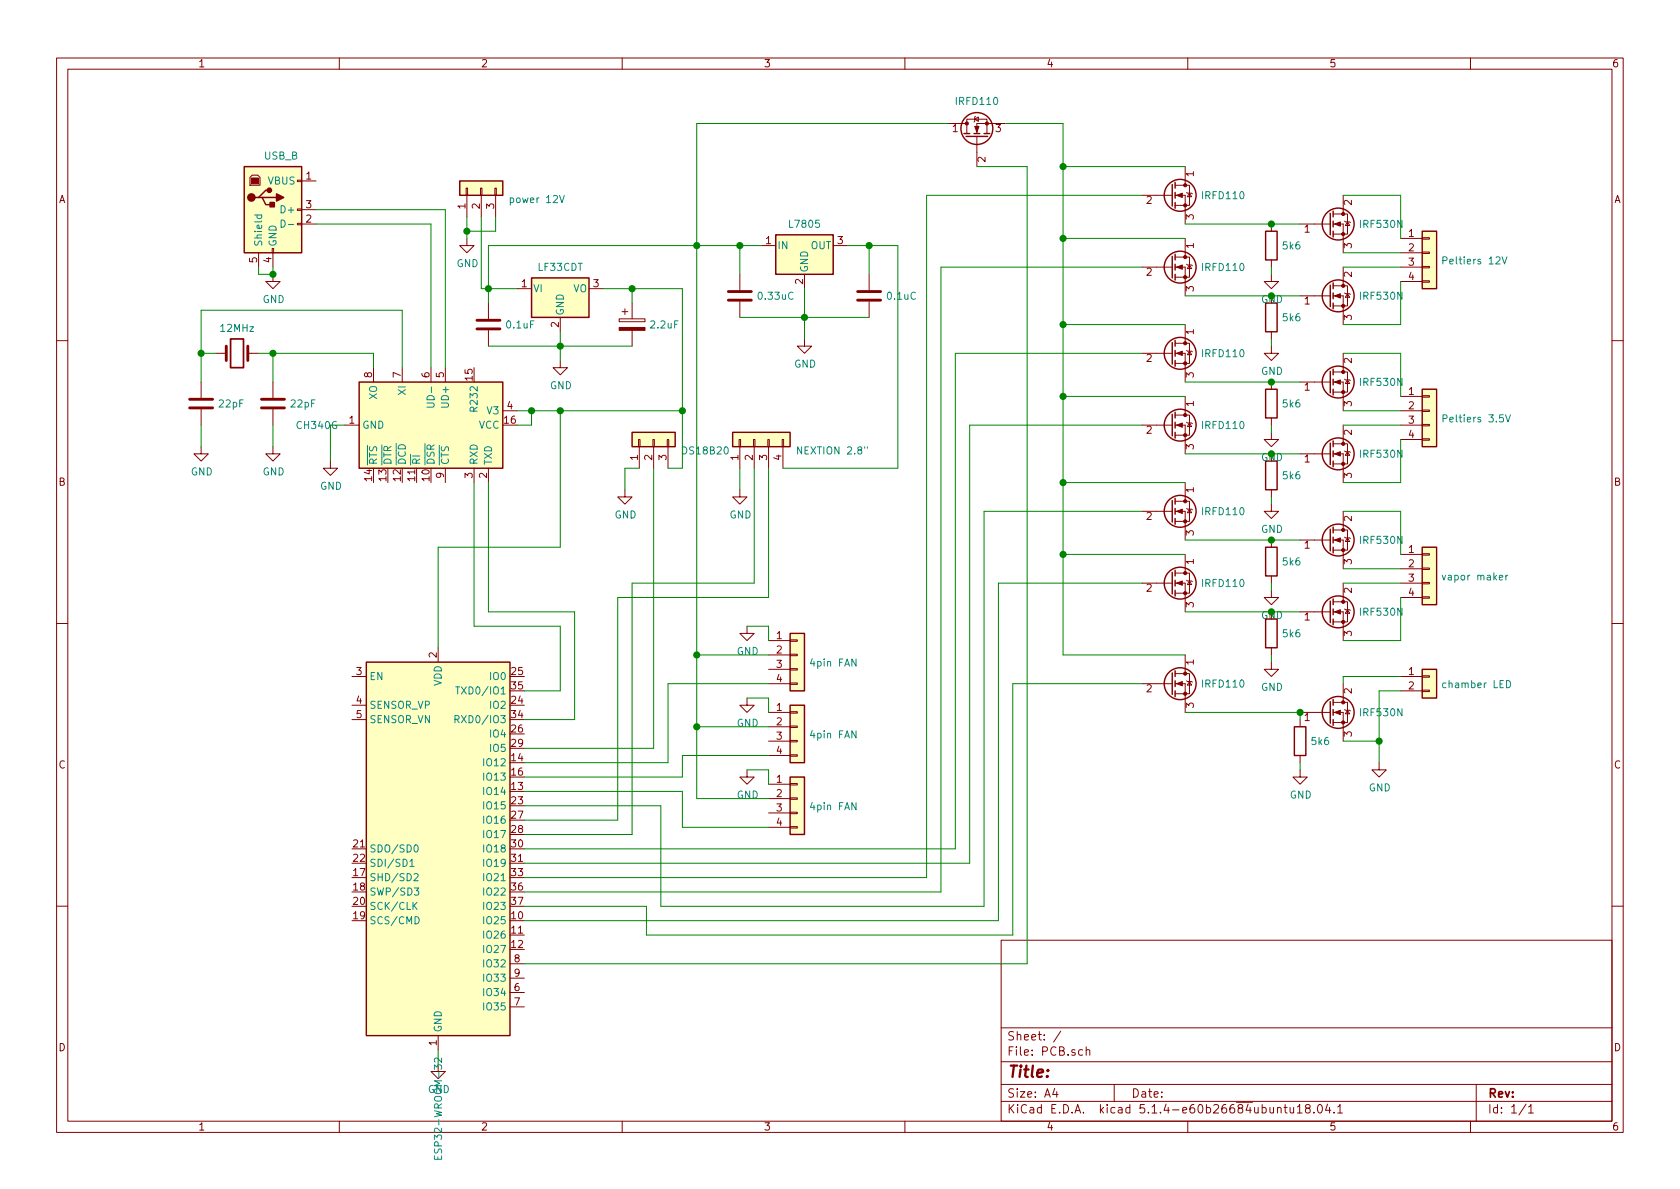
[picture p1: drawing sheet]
<svg xmlns="http://www.w3.org/2000/svg" width="297mm" height="210mm" viewBox="0 0 297 210" stroke-linecap="round" stroke-linejoin="round" font-family="sans-serif">
<g fill="none" stroke="#840000" stroke-width=".18">
<path d="M10 10.3h277v189.9h-277zM12 12.2h273v186.1h-273zM60 10.3v1.9M110 10.3v1.9M160 10.3v1.9M210 10.3v1.9M260 10.3v1.9M44.2 31.4l.4-.4h1l.4 .4v1.4h-1.8zM52.6 39.5h.7v.2h-.7zM52.6 37h.7v.2h-.7zM52.6 31.9h.7v.2h-.7zM53.3 39.6h2.6"/>
<path d="M53.3 32h2.6M53.3 37.1h2.6M82.4 33.3h.3v1.2h-.3zM82.5 34.5v3.8M85 33.3h.2v1.2h-.2zM85.1 34.5v3.8M87.5 33.3h.3v1.2h-.3zM87.6 34.5v3.8M167.6 21.8h3.3M170.9 21.8v-.7h3.6v2.5M170.9 21.8v1.8M172.3 21.1l.7-.4v.8z"/>
<path d="M172.5 20.6l-.2 .1v.8l-.1 .1M172.7 24.1v5.4M177.8 21.8h-5.1v1.8M201.9 34.5h5.4M207.8 34.5h1.7v5.1M207.8 32.8h1.7M209.5 32.8h.8v3.5h-2.5M209.5 29.5v3.3M209.8 34l.1 .2h.8l.1 .1M210.3 34.2l.4 .6h-.8zM224.8 39.6v1.3M229.9 39.6h5.3"/>
<path d="M235.7 39.6h1.8v5.1M235.7 37.8h1.8M237.5 37.8h.8v3.6h-2.6M237.5 34.5v3.3M237.7 39.1l.2 .1h.7l.2 .2M238.3 39.2l.3 .7h-.7zM45.7 44.7v2.5M48.1 43.9h.3v.8h-.3zM48.3 48.5v1.3h1.2l-1.2 1.2-1.3-1.2h1.3M48.3 44.7v2.5M82.5 42.2v1.2h1.3l-1.3 1.3-1.2-1.3h1.2M86.4 53.6v2.8"/>
<path d="M86.4 58.4v2.8M91.4 51h2.6M99.1 56.1v2.6M104.1 51h2.6M109.5 56.4h4.5v.5h-4.5zM110 55.1h1M110.5 54.6v1M111.8 53.6v2.8M111.8 58.4v2.8M130.8 48.5v2.8M130.8 53.3v2.8M134.6 43.4h2.6"/>
<path d="M142.2 59.9v1.3h1.3l-1.3 1.3-1.2-1.3h1.2M142.2 48.5v2.5M147.3 43.4h2.6M153.7 48.5v2.8M153.7 53.3v2.8M201.9 47.2h5.4M207.8 47.2h1.7v5.1M207.8 45.5h1.7M209.5 45.5h.8v3.5h-2.5M209.5 42.2v3.3M209.5 57.4v3.3M209.8 46.7l.1 .2h.8l.1 .1"/>
<path d="M210.3 46.9l.4 .6h-.8zM224.8 48.5v1.3h1.3l-1.3 1.2-1.3-1.2h1.3M224.8 46v1.2M224.8 58.7v1.2M229.9 52.3h5.3M235.7 52.3h1.8v5.1M235.7 50.5h1.8M237.5 50.5h.8v3.6h-2.6M237.5 47.2v3.3M237.7 51.8l.2 .1h.7l.2 .2M238.3 51.9l.3 .7h-.7zM247.6 47.2h3.9"/>
<path d="M247.6 42.2h3.9M247.6 44.7h3.9M247.6 49.8h3.9M251.5 49.7h1.2v.2h-1.2zM251.5 47.1h1.2v.3h-1.2zM251.5 44.6h1.2v.2h-1.2zM251.5 42h1.2v.3h-1.2zM10 60.2h2M35.6 79v1.3h1.2l-1.2 1.2-1.3-1.2h1.3M35.6 67.6v2.8M35.6 72.4v2.8M38.1 62.5h1.9"/>
<path d="M43.8 62.5h1.9M48.3 79v1.3h1.2l-1.2 1.2-1.3-1.2h1.3M48.3 67.6v2.8M48.3 72.4v2.8M61 75.2h2.5M66 65v2.6M71.1 65v2.6M76.2 65v2.6M78.7 65v2.6M88.9 72.6h2.5M99.1 63.7v1.3h1.2l-1.2 1.3-1.3-1.3h1.3M112.9 77.7h.3v1.3h-.3z"/>
<path d="M113 79v3.8M115.4 77.7h.3v1.3h-.3zM115.6 79v3.8M118 77.7h.2v1.3h-.2zM118.1 79v3.8M130.7 77.7h.2v1.3h-.2zM130.8 79v3.8M133.2 77.7h.3v1.3h-.3zM133.3 79v3.8M135.8 77.7h.2v1.3h-.2zM135.9 79v3.8M138.3 77.7h.3v1.3h-.3z"/>
<path d="M138.4 79v3.8M201.9 62.5h5.4M201.9 75.2h5.4M207.8 62.5h1.7v5.1M207.8 75.2h1.7v5.1M207.8 60.7h1.7M207.8 73.4h1.7M209.5 60.7h.8v3.6h-2.5M209.5 73.4h.8v3.6h-2.5M209.5 70.1v3.3M209.8 62l.1 .1h.8l.1 .1M209.8 74.7l.1 .1h.8l.1 .1"/>
<path d="M210.3 62.1l.4 .6h-.8zM210.3 74.8l.4 .6h-.8zM224.8 76.4v1.3h1.3l-1.3 1.3-1.3-1.3h1.3M224.8 61.2v1.3h1.3l-1.3 1.2-1.3-1.2h1.3M224.8 67.6v1.2M224.8 73.9v1.3M229.9 67.6h5.3M235.7 67.6h1.8v5M235.7 65.8h1.8M235.7 78.5h1.8M237.5 65.8h.8v3.5h-2.6M237.5 78.5h.8v3.5h-2.6"/>
<path d="M237.5 62.5v3.3M237.5 75.2v3.3M237.7 67.1l.2 .1h.7l.2 .1M237.7 79.8l.2 .1h.7l.2 .1M238.3 67.2l.3 .6h-.7zM238.3 79.9l.3 .6h-.7zM247.6 75.2h3.9M247.6 70.1h3.9M247.6 72.6h3.9M247.6 77.7h3.9M251.5 77.6h1.2v.2h-1.2zM251.5 75.1h1.2v.2h-1.2z"/>
<path d="M251.5 72.5h1.2v.3h-1.2zM251.5 70h1.2v.2h-1.2zM285 60.2h2M58.4 81.5v1.3h1.3l-1.3 1.3-1.3-1.3h1.3M78.7 82.8v2.5M83.8 82.8v2.5M86.4 82.8v2.5M110.5 86.6v1.3h1.3l-1.3 1.2-1.3-1.2h1.3M130.8 86.6v1.3h1.3l-1.3 1.2-1.3-1.2h1.3M201.9 90.4h5.4M207.8 90.4h1.7v5.1M207.8 88.6h1.7"/>
<path d="M209.5 88.6h.8v3.6h-2.5M209.5 85.3v3.3M209.5 98v3.3M209.8 89.9l.1 .1h.8l.1 .2M210.3 90l.4 .7h-.8zM224.8 89.1v1.3h1.3l-1.3 1.3-1.3-1.3h1.3M224.8 86.6v1.3M224.8 95.5v1.3M229.9 80.3h5.3M229.9 95.5h5.3M235.7 80.3h1.8v5M235.7 95.5h1.8v5.1"/>
<path d="M235.7 93.7h1.8M237.5 93.7h.8v3.6h-2.6M237.5 90.4v3.3M237.7 95l.2 .1h.7l.2 .1M238.3 95.1l.3 .7h-.7zM247.6 98h3.9M251.5 97.9h1.2v.3h-1.2zM10 110.3h2M62.2 119.6h2.6M77.5 114.5v2.6M132.1 110.7v1.3h1.2l-1.2 1.3-1.3-1.3h1.3M135.9 113.3h3.8"/>
<path d="M135.9 115.8h3.8M135.9 118.4h3.8M139.7 118.2h1.3v.3h-1.3zM139.7 115.7h1.3v.2h-1.3zM139.7 113.2h1.3v.2h-1.3zM201.9 103.1h5.4M207.8 103.1h1.7v5.1M207.8 101.3h1.7M207.8 119.1h1.7M209.5 101.3h.8v3.6h-2.5M209.5 119.1h.8v3.6h-2.5M209.5 115.8v3.3"/>
<path d="M209.8 102.6l.1 .1h.8l.1 .2M210.3 102.7l.4 .7h-.8zM224.8 104.4v1.3h1.3l-1.3 1.2-1.3-1.2h1.3M224.8 117.1v1.3h1.3l-1.3 1.2-1.3-1.2h1.3M224.8 101.8v1.3M224.8 114.5v1.3M229.9 108.2h5.3M235.7 108.2h1.8v5.1M235.7 106.4h1.8M237.5 106.4h.8v3.6h-2.6M237.5 103.1v3.3M237.7 107.7l.2 .1h.7l.2 .1"/>
<path d="M238.3 107.8l.3 .7h-.7zM247.6 103.1h3.9M247.6 119.6h3.9M247.6 100.6h3.9M247.6 105.7h3.9M251.5 105.5h1.2v.3h-1.2zM251.5 103h1.2v.2h-1.2zM251.5 100.5h1.2v.2h-1.2zM251.5 119.5h1.2v.3h-1.2zM285 110.3h2M62.2 124.7h2.6M62.2 127.2h2.6"/>
<path d="M132.1 136.1v1.3h1.2l-1.2 1.3-1.3-1.3h1.3M132.1 123.4v1.3h1.2l-1.2 1.3-1.3-1.3h1.3M135.9 120.9h3.8M135.9 126h3.8M135.9 138.7h3.8M135.9 128.5h3.8M135.9 131.1h3.8M135.9 133.6h3.8M139.7 138.6h1.3v.2h-1.3zM139.7 133.5h1.3v.2h-1.3zM139.7 130.9h1.3v.3h-1.3zM139.7 128.4h1.3v.2h-1.3z"/>
<path d="M139.7 125.9h1.3v.2h-1.3zM139.7 120.8h1.3v.2h-1.3zM201.9 120.9h5.4M207.8 120.9h1.7v5.1M209.8 120.4l.1 .1h.8l.1 .1M210.3 120.5l.4 .7h-.8zM229.9 136.1v1.3h1.2l-1.2 1.3-1.3-1.3h1.3M229.9 127.2v1.3M229.9 133.6v1.3M229.9 126h5.3M235.7 126h1.8v5.1M235.7 124.2h1.8"/>
<path d="M237.5 124.2h.8v3.6h-2.6M237.5 120.9v3.3M237.7 125.5l.2 .1h.7l.2 .1M238.3 125.6l.3 .6h-.7zM243.8 134.9v1.2h1.3l-1.3 1.3-1.2-1.3h1.2M247.6 122.2h3.9M251.5 122h1.2v.3h-1.2zM135.9 141.2h3.8M135.9 143.8h3.8M135.9 146.3h3.8M139.7 146.2h1.3v.2h-1.3zM139.7 143.6h1.3v.3h-1.3z"/>
<path d="M139.7 141.1h1.3v.2h-1.3zM10 160.2h2M90.2 175.5h2.5M90.2 178h2.5M90.2 170.4h2.5M90.2 173h2.5M177 166.3h108v32h-108zM285 160.2h2M60 198.3v1.9M77.5 188.2v1.3h1.2l-1.2 1.2-1.3-1.2h1.3M77.5 183.1v2.6M110 198.3v1.9"/>
<path d="M160 198.3v1.9M177 194.8h108M177 191.8h108M177 187.8h108M177 181.8h108M186.5 192.5l-.4 1h1M186.8 193v1M187.6 182.3l-1.3 2M191.4 185.7l-.4-.1-.3 .3 .1 .6h.6M192 185.7l.3-.1 .3 .1 .1 .9M192 185.1v1.5M197 191.8v3"/>
<path d="M210 198.3v1.9M225.9 196l.2-.2 .3 .1 .1 .9M227 195.8h.6M227.2 195.3v1.3l.4 .2M228.1 195.8l.1 .9 .3 .1 .2-.1M228.7 195.8v1M229.4 195.8l.4-.5v1.5M229.4 196.8h.8M231.1 196l-.3-.3 .1-.3a.48 .48 0 0 1 .7 .1l-.1 .4a.52 .52 0 0 0-.6 .2 .52 .52 0 0 0 0 .6l.5 .1 .2-.1v-.4l-.2-.3M232.3 196.7v.1M233.1 195.4l.2-.1a.8 .8 0 0 1 .5 .8 .8 .8 0 0 1-.5 .7 1 1 0 0 1-.2-1.4zM234.7 195.2l-.3 1.1h.9"/>
<path d="M235.1 195.8v1M235.9 196.7v.1M236.5 195.8l.4-.5v1.5M236.5 196.8h.9M260 198.3v1.9M261 191.8v6.5M269.8 195.2l-1.2 2M270.3 195.8l.4-.5v1.5M270.3 196.8h.8"/>
</g>
<g fill="none" stroke="#840000" stroke-width=".25">
<path d="M43.2 29.5h10.1v15.2h-10.1zM45.7 34.9h.7l.6 1.3h1.3M46.4 34.9h2.5M47.6 33.6h-.6l-1.3 1.3h-.6M81.3 32h7.6v2.5h-7.6zM170.4 23.6h1M170.8 24.1h3.8M172.2 23.6h1M174 23.6h1M207.3 32.6v3.8M207.8 32.3v1M207.8 34v1"/>
<path d="M207.8 35.8v1M235.2 37.7v3.8M235.7 37.3v1M235.7 39.1v1M94 49.1h10.1v7h-10.1zM137.2 41.5h10.1v7h-10.1zM207.3 45.3v3.8M207.8 45v1M207.8 46.7v1M207.8 48.5v1M223.8 53.6h2v5.1h-2zM223.8 40.9h2v5.1h-2z"/>
<path d="M235.2 50.4v3.8M235.7 40.9v1M235.7 50v1M235.7 51.8v1M235.7 53.6v1M251.5 40.9h2.5v10.1h-2.5zM63.5 67.6h25.4v15.2h-25.4zM111.8 76.4h7.6v2.6h-7.6zM129.5 76.4h10.2v2.6h-10.2zM207.3 60.6v3.8M207.3 73.3v3.8M207.8 60.2v1"/>
<path d="M207.8 62v1M207.8 63.7v1.1M207.8 72.9v1M207.8 74.7v1M207.8 76.4v1.1M223.8 68.8h2v5.1h-2zM235.2 65.7v3.8M235.2 78.4v3.8M235.7 65.3v1M235.7 67.1v1M235.7 68.8v1M235.7 78v1"/>
<path d="M235.7 79.8v1M251.5 68.8h2.5v10.2h-2.5zM207.3 88.5v3.8M207.8 88.1v1M207.8 89.9v1M207.8 91.7v1M223.8 81.5h2v5.1h-2zM223.8 96.8h2v5h-2zM235.2 93.6v3.8M235.7 81.5v1M235.7 93.2v1M235.7 95v1"/>
<path d="M235.7 96.8v1M251.5 96.8h2.5v10.1h-2.5zM64.8 117.1h25.4v66h-25.4zM139.7 112h2.5v10.2h-2.5zM207.3 101.2v3.8M207.3 119v3.8M207.8 100.8v1M207.8 102.6v1M207.8 104.4v1M207.8 118.6v1M223.8 109.5h2v5h-2zM235.2 106.3v3.8"/>
<path d="M235.7 105.9v1M235.7 107.7v1M235.7 109.5v1M251.5 118.4h2.5v5h-2.5zM139.7 137.4h2.5v10.2h-2.5zM139.7 124.7h2.5v10.2h-2.5zM207.8 120.4v1M207.8 122.2v1M228.9 128.5h2v5.1h-2zM235.2 124.1v3.8M235.7 123.7v1M235.7 125.5v1"/>
<path d="M235.7 127.2v1.1"/>
<circle cx="172.7" cy="22.7" r="2.82"/>
<circle cx="208.7" cy="34.5" r="2.82"/>
<circle cx="236.6" cy="39.6" r="2.82"/>
<circle cx="208.7" cy="47.2" r="2.82"/>
<circle cx="236.6" cy="52.3" r="2.82"/>
<circle cx="208.7" cy="75.2" r="2.82"/>
<circle cx="208.7" cy="62.5" r="2.82"/>
<circle cx="236.6" cy="67.6" r="2.82"/>
<circle cx="208.7" cy="90.4" r="2.82"/>
<circle cx="236.6" cy="95.5" r="2.82"/>
<circle cx="236.6" cy="80.3" r="2.82"/>
<circle cx="208.7" cy="103.1" r="2.82"/>
<circle cx="236.6" cy="108.2" r="2.82"/>
<circle cx="208.7" cy="120.9" r="2.82"/>
<circle cx="236.6" cy="126" r="2.82"/>
</g>
<g fill="#840000" stroke="#840000" stroke-width=".18">
<path d="M208 47.2l1-.3v.7z"/>
<path d="M208 34.5l1-.3v.7z"/>
<path d="M208 62.5l1-.4v.8z"/>
<path d="M208 75.2l1-.4v.8z"/>
<path d="M208 90.4l1-.4v.8z"/>
<path d="M208 103.1l1-.4v.8z"/>
<path d="M208 120.9l1-.4v.8z"/>
<path d="M236 52.3l1-.4v.8z"/>
<path d="M236 39.6l1-.4v.8z"/>
<path d="M236 67.6l1-.4v.7z"/>
<path d="M236 80.3l1-.4v.7z"/>
<path d="M236 95.5l1-.4v.8z"/>
<path d="M236 108.2l1-.4v.8z"/>
<path d="M236 126l1-.4v.8z"/>
<path d="M44.4 31.5h1.3v1h-1.3z"/>
<path d="M172.3 22.3h.8l-.4 1.1z"/>
<path d="M109.5 57.9h4.5v.5h-4.5z"/>
<circle cx="209.5" cy="49" r=".28"/>
<circle cx="209.5" cy="45.5" r=".28"/>
<circle cx="209.5" cy="36.3" r=".28"/>
<circle cx="209.5" cy="32.8" r=".28"/>
<circle cx="209.5" cy="64.3" r=".28"/>
<circle cx="209.5" cy="60.7" r=".28"/>
<circle cx="209.5" cy="77" r=".28"/>
<circle cx="209.5" cy="73.4" r=".28"/>
<circle cx="209.5" cy="92.2" r=".28"/>
<circle cx="209.5" cy="88.6" r=".28"/>
<circle cx="209.5" cy="104.9" r=".28"/>
<circle cx="209.5" cy="101.3" r=".28"/>
<circle cx="209.5" cy="122.7" r=".28"/>
<circle cx="209.5" cy="119.1" r=".28"/>
<circle cx="237.5" cy="54.1" r=".28"/>
<circle cx="237.5" cy="50.5" r=".28"/>
<circle cx="237.5" cy="41.4" r=".28"/>
<circle cx="237.5" cy="37.8" r=".28"/>
<circle cx="237.5" cy="69.3" r=".28"/>
<circle cx="237.5" cy="65.8" r=".28"/>
<circle cx="237.5" cy="82" r=".28"/>
<circle cx="237.5" cy="78.5" r=".28"/>
<circle cx="237.5" cy="97.3" r=".28"/>
<circle cx="237.5" cy="93.7" r=".28"/>
<circle cx="237.5" cy="110" r=".28"/>
<circle cx="237.5" cy="106.4" r=".28"/>
<circle cx="237.5" cy="127.8" r=".28"/>
<circle cx="237.5" cy="124.2" r=".28"/>
<circle cx="174.5" cy="21.8" r=".28"/>
<circle cx="170.9" cy="21.8" r=".28"/>
</g>
<g fill="#ffffc2" stroke="#ffffc2" stroke-width=".18">
<path d="M111.8 76.4h7.6v2.6h-7.6z"/>
<path d="M129.5 76.4h10.2v2.6h-10.2z"/>
<path d="M137.2 41.5h10.1v7h-10.1z"/>
<path d="M64.8 117.1h25.4v66h-25.4z"/>
<path d="M251.5 40.9h2.5v10.1h-2.5z"/>
<path d="M251.5 68.8h2.5v10.2h-2.5z"/>
<path d="M251.5 96.8h2.5v10.1h-2.5z"/>
<path d="M251.5 118.4h2.5v5h-2.5z"/>
<path d="M43.2 29.5h10.1v15.2h-10.1z"/>
<path d="M139.7 137.4h2.5v10.2h-2.5z"/>
<path d="M139.7 124.7h2.5v10.2h-2.5z"/>
<path d="M139.7 112h2.5v10.2h-2.5z"/>
<path d="M81.3 32h7.6v2.5h-7.6z"/>
<path d="M94 49.1h10.1v7h-10.1z"/>
<path d="M63.5 67.6h25.4v15.2h-25.4z"/>
</g>
<g fill="none" stroke="#008484" stroke-width=".18">
<path d="M45 38h1.3M45.5 38l-.1 .4 .3 .2 .5-.1v-.5M49.7 38.9a.64 .64 0 0 1 .7 .6 .64 .64 0 0 1-.7 .7zM51 39.7h.9M98.9 34.6l.5 1.2 .4-1.2M255.1 46.1l.7-.1v-.5l-.2-.1h-.5v1.3M265.6 45.4l.4 1.3 .4-1.3M75.5 71.3h1l.3 .2-.1 .4-.2 .1h-1M153.4 79v.3M255.1 74l.7-.1v-.4l-.2-.2h-.5v1.3M266.2 73.3l.4 1.3 .5-1.3M151.4 116.5v1.3l-.8-1.3v1.3"/>
<path d="M266.2 101.7v.9M266.6 101.7l-.4 .2M80.4 127.2l.7-.1 .1-.1-.1-.3-.2-.2h-.5v1.3M80.6 121.5h.7M80.7 127.2l.5 .6M80.9 121.5v1.2M151.4 129.2v1.3l-.8-1.3v1.3M266.4 120.3a.64 .64 0 0 1 .7 .7 .64 .64 0 0 1-.7 .6zM72.5 152.3l.3-.4v1.3M72.5 153.2h.7M73.2 154.6l.5-.1 .2 .3-.7 .9h.7M73.3 157h.7l-.4 .5 .4 .1-.1 .6-.4 .1-.2-.1"/>
<path d="M73.4 149.5l.1-.1a.67 .67 0 0 1 .5 .6 .67 .67 0 0 1-.5 .7 .83 .83 0 0 1-.1-1.2zM73.7 159.6l-.7 .7M151.4 141.9v1.3l-.8-1.3v1.3M73.2 160.1l.5 .7M73.4 162.1a.64 .64 0 0 1 .7 .6 .64 .64 0 0 1-.7 .7zM78.1 187.1v.8l-.7-.8h-.2l-.4 .2 .1 .5M76.8 204.4v.6h1.3v-.6M77.4 204.6v.4"/>
</g>
<path d="M84.3 58.2h4.1M84.3 56.6h4.1M128.8 53.1h4M128.8 51.6h4M151.6 53.1h4.1M151.6 51.6h4.1M33.5 72.1h4.1M33.5 70.6h4.1M40 61.2v2.5M43.8 61.2v2.5M46.2 72.1h4.1M46.2 70.6h4.1" fill="none" stroke="#840000" stroke-width=".51"/>
<g fill="#840000" stroke="#840000" stroke-width=".25">
<path d="M47.8 35.8h.7v.8h-.7z"/>
<path d="M48.9 34.3l1.3 .6-1.3 .7z"/>
<circle cx="44.4" cy="34.9" r=".63"/>
<circle cx="47.6" cy="33.6" r=".38"/>
</g>
<path d="M40.8 59.9h2.3v5.1h-2.3z" fill="none" stroke="#840000" stroke-width=".3"/>
<g fill="none" stroke="#008400" stroke-width=".18">
<path d="M55.9 39.6h20.3v25.4M55.9 37.1h22.8v27.9M82.5 38.3v3.9M85.1 38.3v12.7h6.3M87.6 38.3v2.6h-5.1M167.6 21.8h-44.4v119.4h12.7M172.7 29.5h8.9v140.9h-88.9M177.8 21.8h10.2v94h21.5M188 29.5h21.5M201.9 34.5h-38.1v120.7h-71.1M209.5 39.6h20.4M237.5 34.5h10.1v7.7"/>
<path d="M45.7 47.2v1.3h2.6v-1.3M99.1 58.7v5M106.7 51h13.9v31.8h-2.5M111.8 51v2.6M130.8 56.1h22.9M130.8 43.4v5.1M134.6 43.4h-48.2v10.2M142.2 51v8.9M149.9 43.4h8.8v39.4h-20.3M153.7 43.4v5.1M188 57.4h21.5M188 42.2h21.5"/>
<path d="M201.9 47.2h-35.5v110.5h-73.7M209.5 52.3h20.4M224.8 47.2v1.3M224.8 59.9v1.3M237.5 44.7h10.1M237.5 47.2h10.1M247.6 49.8v7.6h-10.1M35.6 62.5h2.5M35.6 75.2v3.8M45.7 62.5h20.3v2.5M48.3 62.5v5.1M48.3 75.2v3.8"/>
<path d="M61 75.2h-2.6v6.3M71.1 65v-10.1h-35.5v12.7M86.4 61.2h25.4M91.4 72.6h29.2M94 72.6v2.6h-2.6M99.1 72.6v24.2h-21.6v17.7M188 70.1h21.5M201.9 62.5h-33v87.6h-76.2M201.9 75.2h-30.5v77.4h-78.7M209.5 67.6h20.4M224.8 75.2v1.2M237.5 62.5h10.1v7.6"/>
<path d="M237.5 72.6h10.1M237.5 75.2h10.1M247.6 77.7v7.6h-10.1M83.8 85.3v25.4h15.3v11.5h-6.4M86.4 85.3v22.9h15.2v19h-8.9M113 82.8h-2.5v3.8M115.6 82.8v49.5h-22.9M130.8 82.8v3.8M133.3 82.8v20.3h-21.5v44.5h-19.1M135.9 82.8v22.9h-26.7v39.3h-16.5M188 85.3h21.5M188 98h21.5"/>
<path d="M201.9 90.4h-27.9v69.9h-57.2v-17.8h-24.1M209.5 95.5h20.4M209.5 80.3h20.4M224.8 87.9v1.2M237.5 90.4h10.1v7.6M123.2 115.8h12.7M132.1 110.7h3.8v2.6M201.9 103.1h-25.4v59.7h-83.8M209.5 108.2h20.4M224.8 103.1v1.3M224.8 115.8v1.3M237.5 103.1h10.1"/>
<path d="M237.5 100.6h10.1M247.6 105.7v7.6h-10.1M247.6 119.6h-10.1v1.3M92.7 139.9h27.9v6.4h15.3M123.2 128.5h12.7M132.1 123.4h3.8v2.6M132.1 136.1h3.8v2.6M135.9 120.9h-17.8v14h-25.4M135.9 133.6h-15.3v3.8h-27.9M201.9 120.9h-22.8v44.4h-64.8v-5h-21.6M209.5 126h20.4v1.2M229.9 134.9v1.2"/>
<path d="M237.5 131.1h6.3M247.6 122.2h-3.8v12.7M77.5 185.7v2.5"/>
</g>
<g fill="#008400" stroke="#008400" stroke-width=".25">
<circle cx="35.6" cy="62.5" r=".51"/>
<circle cx="229.9" cy="126" r=".51"/>
<circle cx="243.8" cy="131.1" r=".51"/>
<circle cx="153.7" cy="43.4" r=".51"/>
<circle cx="188" cy="42.2" r=".51"/>
<circle cx="188" cy="85.3" r=".51"/>
<circle cx="48.3" cy="62.5" r=".51"/>
<circle cx="111.8" cy="51" r=".51"/>
<circle cx="188" cy="70.1" r=".51"/>
<circle cx="188" cy="29.5" r=".51"/>
<circle cx="94" cy="72.6" r=".51"/>
<circle cx="99.1" cy="72.6" r=".51"/>
<circle cx="48.3" cy="48.5" r=".51"/>
<circle cx="188" cy="57.4" r=".51"/>
<circle cx="130.8" cy="43.4" r=".51"/>
<circle cx="120.7" cy="72.6" r=".51"/>
<circle cx="188" cy="98" r=".51"/>
<circle cx="224.8" cy="95.5" r=".51"/>
<circle cx="123.2" cy="115.8" r=".51"/>
<circle cx="99.1" cy="61.2" r=".51"/>
<circle cx="123.2" cy="128.5" r=".51"/>
<circle cx="224.8" cy="67.6" r=".51"/>
<circle cx="142.2" cy="56.1" r=".51"/>
<circle cx="123.2" cy="43.4" r=".51"/>
<circle cx="86.4" cy="51" r=".51"/>
<circle cx="82.6" cy="40.9" r=".51"/>
<circle cx="224.8" cy="39.6" r=".51"/>
</g>
<text font-size="2.8" fill="#840000" x="178" y="190.5">Title:</text>
<g font-size="2.1" fill="#840000">
<text x="178" y="184">Sheet: /</text>
<text x="178" y="186.7">File: PCB.sch</text>
<text x="178" y="196.9">KiCad E.D.A. kicad 5.1.4-e60b26684ubuntu18.04.1</text>
<text x="178" y="194.1">Size: A4</text>
<text x="200" y="194.1">Date:</text>
<text x="263" y="194.1">Rev:</text>
<text x="263" y="196.9">Id: 1/1</text>
</g>
<g font-size="1.8" fill="#840000">
<text x="35" y="11.9">1</text>
<text x="85" y="11.9">2</text>
<text x="135" y="11.9">3</text>
<text x="185" y="11.9">4</text>
<text x="235" y="11.9">5</text>
<text x="285" y="11.9">6</text>
<text x="168.4" y="23.4">1</text>
<text x="176" y="23.4">3</text>
<text x="174.2" y="28.7" transform="rotate(-90 174.2 28.7)">2</text>
<text x="10.4" y="35.9">A</text>
<text x="54.1" y="31.7">1</text>
<text x="211.1" y="31.2" transform="rotate(-90 211.1 31.2)">1</text>
<text x="285.4" y="35.9">A</text>
<text x="54.1" y="39.4">2</text>
<text x="54.1" y="36.8">3</text>
<text x="82.3" y="36.9" transform="rotate(-90 82.3 36.9)">1</text>
<text x="84.8" y="36.9" transform="rotate(-90 84.8 36.9)">2</text>
<text x="87.4" y="36.9" transform="rotate(-90 87.4 36.9)">3</text>
<text x="202.7" y="36.1">2</text>
<text x="211.1" y="38.8" transform="rotate(-90 211.1 38.8)">3</text>
<text x="230.7" y="41.1">1</text>
<text x="239" y="36.3" transform="rotate(-90 239 36.3)">2</text>
<text x="249.1" y="41.9">1</text>
<text x="45.5" y="46.5" transform="rotate(-90 45.5 46.5)">5</text>
<text x="48" y="46.5" transform="rotate(-90 48 46.5)">4</text>
<text x="135.4" y="43.2">1</text>
<text x="148.1" y="43.2">3</text>
<text x="211.1" y="43.9" transform="rotate(-90 211.1 43.9)">1</text>
<text x="239" y="43.9" transform="rotate(-90 239 43.9)">3</text>
<text x="249.1" y="44.4">2</text>
<text x="249.1" y="47">3</text>
<text x="92.2" y="50.8">1</text>
<text x="104.9" y="50.8">3</text>
<text x="142" y="50.3" transform="rotate(-90 142 50.3)">2</text>
<text x="202.7" y="48.8">2</text>
<text x="211.1" y="51.5" transform="rotate(-90 211.1 51.5)">3</text>
<text x="230.7" y="53.8">1</text>
<text x="239" y="49" transform="rotate(-90 239 49)">2</text>
<text x="249.1" y="49.5">4</text>
<text x="98.8" y="57.9" transform="rotate(-90 98.8 57.9)">2</text>
<text x="211.1" y="59.2" transform="rotate(-90 211.1 59.2)">1</text>
<text x="239" y="56.6" transform="rotate(-90 239 56.6)">3</text>
<text x="202.7" y="64">2</text>
<text x="239" y="64.2" transform="rotate(-90 239 64.2)">2</text>
<text x="65.8" y="66.8" transform="rotate(-90 65.8 66.8)">8</text>
<text x="70.9" y="66.8" transform="rotate(-90 70.9 66.8)">7</text>
<text x="75.9" y="66.8" transform="rotate(-90 75.9 66.8)">6</text>
<text x="78.5" y="66.8" transform="rotate(-90 78.5 66.8)">5</text>
<text x="83.6" y="67.3" transform="rotate(-90 83.6 67.3)">15</text>
<text x="211.1" y="71.9" transform="rotate(-90 211.1 71.9)">1</text>
<text x="211.1" y="66.8" transform="rotate(-90 211.1 66.8)">3</text>
<text x="230.7" y="69.1">1</text>
<text x="239" y="71.9" transform="rotate(-90 239 71.9)">3</text>
<text x="249.1" y="69.8">1</text>
<text x="61.7" y="74.9">1</text>
<text x="89.2" y="74.9">16</text>
<text x="89.7" y="72.4">4</text>
<text x="202.7" y="76.7">2</text>
<text x="239" y="76.9" transform="rotate(-90 239 76.9)">2</text>
<text x="249.1" y="72.4">2</text>
<text x="249.1" y="74.9">3</text>
<text x="249.1" y="77.5">4</text>
<text x="112.8" y="81.4" transform="rotate(-90 112.8 81.4)">1</text>
<text x="115.3" y="81.4" transform="rotate(-90 115.3 81.4)">2</text>
<text x="117.9" y="81.4" transform="rotate(-90 117.9 81.4)">3</text>
<text x="130.6" y="81.4" transform="rotate(-90 130.6 81.4)">1</text>
<text x="133.1" y="81.4" transform="rotate(-90 133.1 81.4)">2</text>
<text x="135.6" y="81.4" transform="rotate(-90 135.6 81.4)">3</text>
<text x="138.2" y="81.4" transform="rotate(-90 138.2 81.4)">4</text>
<text x="211.1" y="79.5" transform="rotate(-90 211.1 79.5)">3</text>
<text x="230.7" y="81.8">1</text>
<text x="10.4" y="85.9">B</text>
<text x="65.8" y="85" transform="rotate(-90 65.8 85)">14</text>
<text x="68.3" y="85" transform="rotate(-90 68.3 85)">13</text>
<text x="70.9" y="85" transform="rotate(-90 70.9 85)">12</text>
<text x="73.4" y="85" transform="rotate(-90 73.4 85)">11</text>
<text x="75.9" y="85" transform="rotate(-90 75.9 85)">10</text>
<text x="78.5" y="84.6" transform="rotate(-90 78.5 84.6)">9</text>
<text x="83.6" y="84.6" transform="rotate(-90 83.6 84.6)">3</text>
<text x="86.1" y="84.6" transform="rotate(-90 86.1 84.6)">2</text>
<text x="211.1" y="87.1" transform="rotate(-90 211.1 87.1)">1</text>
<text x="239" y="84.6" transform="rotate(-90 239 84.6)">3</text>
<text x="285.4" y="85.9">B</text>
<text x="202.7" y="91.9">2</text>
<text x="211.1" y="94.7" transform="rotate(-90 211.1 94.7)">3</text>
<text x="239" y="92.2" transform="rotate(-90 239 92.2)">2</text>
<text x="211.1" y="99.8" transform="rotate(-90 211.1 99.8)">1</text>
<text x="230.7" y="97">1</text>
<text x="239" y="99.8" transform="rotate(-90 239 99.8)">3</text>
<text x="249.1" y="97.8">1</text>
<text x="249.1" y="100.3">2</text>
<text x="202.7" y="104.6">2</text>
<text x="211.1" y="107.4" transform="rotate(-90 211.1 107.4)">3</text>
<text x="239" y="104.9" transform="rotate(-90 239 104.9)">2</text>
<text x="249.1" y="102.9">3</text>
<text x="249.1" y="105.4">4</text>
<text x="137.3" y="113">1</text>
<text x="230.7" y="109.7">1</text>
<text x="239" y="112.5" transform="rotate(-90 239 112.5)">3</text>
<text x="63" y="119.4">3</text>
<text x="77.2" y="116.3" transform="rotate(-90 77.2 116.3)">2</text>
<text x="90.5" y="119.4">25</text>
<text x="137.3" y="115.6">2</text>
<text x="137.3" y="118.1">3</text>
<text x="211.1" y="117.6" transform="rotate(-90 211.1 117.6)">1</text>
<text x="249.1" y="119.4">1</text>
<text x="63" y="124.5">4</text>
<text x="90.5" y="124.5">24</text>
<text x="90.5" y="121.9">35</text>
<text x="137.3" y="125.7">1</text>
<text x="137.3" y="120.6">4</text>
<text x="202.7" y="122.4">2</text>
<text x="211.1" y="125.2" transform="rotate(-90 211.1 125.2)">3</text>
<text x="239" y="122.7" transform="rotate(-90 239 122.7)">2</text>
<text x="249.1" y="121.9">2</text>
<text x="63" y="127">5</text>
<text x="90.5" y="129.5">26</text>
<text x="90.5" y="127">34</text>
<text x="137.3" y="128.3">2</text>
<text x="137.3" y="130.8">3</text>
<text x="230.7" y="127.5">1</text>
<text x="239" y="130.3" transform="rotate(-90 239 130.3)">3</text>
<text x="10.4" y="135.9">C</text>
<text x="90.5" y="134.6">14</text>
<text x="90.5" y="137.2">16</text>
<text x="90.5" y="132.1">29</text>
<text x="137.3" y="133.3">4</text>
<text x="285.4" y="135.9">C</text>
<text x="90.5" y="139.7">13</text>
<text x="90.5" y="142.2">23</text>
<text x="137.3" y="138.4">1</text>
<text x="137.3" y="141">2</text>
<text x="137.3" y="143.5">3</text>
<text x="62.5" y="149.9">21</text>
<text x="90.5" y="144.8">27</text>
<text x="90.5" y="147.3">28</text>
<text x="90.5" y="149.9">30</text>
<text x="137.3" y="146">4</text>
<text x="62.5" y="154.9">17</text>
<text x="62.5" y="152.4">22</text>
<text x="90.5" y="152.4">31</text>
<text x="90.5" y="154.9">33</text>
<text x="62.5" y="157.5">18</text>
<text x="62.5" y="160">20</text>
<text x="90.5" y="157.5">36</text>
<text x="90.5" y="160">37</text>
<text x="62.5" y="162.6">19</text>
<text x="90.5" y="162.6">10</text>
<text x="90.5" y="165.1">11</text>
<text x="90.5" y="167.6">12</text>
<text x="91" y="170.2">8</text>
<text x="91" y="172.7">9</text>
<text x="91" y="175.3">6</text>
<text x="91" y="177.8">7</text>
<text x="10.4" y="185.9">D</text>
<text x="77.2" y="184.9" transform="rotate(-90 77.2 184.9)">1</text>
<text x="285.4" y="185.9">D</text>
<text x="35" y="199.9">1</text>
<text x="85" y="199.9">2</text>
<text x="135" y="199.9">3</text>
<text x="185" y="199.9">4</text>
<text x="235" y="199.9">5</text>
<text x="285" y="199.9">6</text>
</g>
<g font-size="1.8" fill="#008484">
<text x="169.2" y="18.6">IRFD110</text>
<text x="46.7" y="28.2">USB_B</text>
<text x="47.4" y="32.6">VBUS</text>
<text x="90.5" y="35.9">power 12V</text>
<text x="212.7" y="35.2">IRFD110</text>
<text x="50" y="37.7">D+</text>
<text x="139.8" y="40.3">L7805</text>
<text x="240.7" y="40.3">IRF530N</text>
<text x="46.4" y="43.7" transform="rotate(-90 46.4 43.7)">Shield</text>
<text x="48.9" y="43.7" transform="rotate(-90 48.9 43.7)">GND</text>
<text x="80.7" y="47.2">GND</text>
<text x="95.2" y="47.9">LF33CDT</text>
<text x="137.4" y="44.1">IN</text>
<text x="143.3" y="44.1">OUT</text>
<text x="212.7" y="47.9">IRFD110</text>
<text x="226.9" y="44.1">5k6</text>
<text x="255.7" y="46.8">Peltiers 12V</text>
<text x="46.4" y="53.6">GND</text>
<text x="94.2" y="51.7">VI</text>
<text x="101.3" y="51.7">VO</text>
<text x="134.2" y="53">0.33uC</text>
<text x="142.9" y="48.3" transform="rotate(-90 142.9 48.3)">GND</text>
<text x="157" y="53">0.1uC</text>
<text x="240.7" y="53">IRF530N</text>
<text x="39.1" y="58.7">12MHz</text>
<text x="89.7" y="58.1">0.1uF</text>
<text x="99.7" y="55.9" transform="rotate(-90 99.7 55.9)">GND</text>
<text x="115.1" y="58.1">2.2uF</text>
<text x="226.9" y="56.8">5k6</text>
<text x="140.4" y="65">GND</text>
<text x="212.7" y="63.2">IRFD110</text>
<text x="66.7" y="70.6" transform="rotate(-90 66.7 70.6)">XO</text>
<text x="71.8" y="69.7" transform="rotate(-90 71.8 69.7)">XI</text>
<text x="76.8" y="71.2" transform="rotate(-90 76.8 71.2)">UD-</text>
<text x="79.4" y="71.6" transform="rotate(-90 79.4 71.6)">UD+</text>
<text x="97.2" y="68.8">GND</text>
<text x="223" y="66.3">GND</text>
<text x="240.7" y="68.2">IRF530N</text>
<text x="38.8" y="72.1">22pF</text>
<text x="51.5" y="72.1">22pF</text>
<text x="52.6" y="75.9">CH340G</text>
<text x="64" y="75.8">GND</text>
<text x="84.5" y="72.3" transform="rotate(-90 84.5 72.3)">R232</text>
<text x="84.7" y="75.8">VCC</text>
<text x="86.2" y="73.3">V3</text>
<text x="212.7" y="75.9">IRFD110</text>
<text x="226.9" y="72.1">5k6</text>
<text x="255.8" y="74.7">Peltiers 3.5V</text>
<text x="66.7" y="82.3" transform="rotate(-90 66.7 82.3)">RTS</text>
<text x="69.2" y="82.3" transform="rotate(-90 69.2 82.3)">DTR</text>
<text x="71.8" y="82.3" transform="rotate(-90 71.8 82.3)">DCD</text>
<text x="74.3" y="82.3" transform="rotate(-90 74.3 82.3)">RI</text>
<text x="76.8" y="82.3" transform="rotate(-90 76.8 82.3)">DSR</text>
<text x="79.4" y="82.3" transform="rotate(-90 79.4 82.3)">CTS</text>
<text x="84.5" y="82.3" transform="rotate(-90 84.5 82.3)">RXD</text>
<text x="87" y="82.3" transform="rotate(-90 87 82.3)">TXD</text>
<text x="120.9" y="80.4">DS18B20</text>
<text x="141.4" y="80.4">NEXTION 2.8&quot;</text>
<text x="240.7" y="80.9">IRF530N</text>
<text x="33.7" y="84.1">GND</text>
<text x="46.4" y="84.1">GND</text>
<text x="56.6" y="86.6">GND</text>
<text x="226.9" y="84.8">5k6</text>
<text x="108.7" y="91.7">GND</text>
<text x="129" y="91.7">GND</text>
<text x="212.7" y="91.1">IRFD110</text>
<text x="223" y="94.2">GND</text>
<text x="226.9" y="100">5k6</text>
<text x="240.7" y="96.2">IRF530N</text>
<text x="212.7" y="103.8">IRFD110</text>
<text x="255.5" y="102.6">vapor maker</text>
<text x="226.9" y="112.7">5k6</text>
<text x="240.7" y="108.9">IRF530N</text>
<text x="130.3" y="115.8">GND</text>
<text x="143.5" y="117.9">4pin FAN</text>
<text x="65.3" y="120.3">EN</text>
<text x="65.3" y="125.3">SENSOR_VP</text>
<text x="78.1" y="121.3" transform="rotate(-90 78.1 121.3)">VDD</text>
<text x="81.8" y="122.8">TXD0/IO1</text>
<text x="86.8" y="125.3">IO2</text>
<text x="86.8" y="120.3">IO0</text>
<text x="212.7" y="121.6">IRFD110</text>
<text x="223" y="122.2">GND</text>
<text x="255.4" y="121.7">chamber LED</text>
<text x="65.3" y="127.9">SENSOR_VN</text>
<text x="81.6" y="127.9">RXD0/IO3</text>
<text x="86.8" y="130.4">IO4</text>
<text x="130.3" y="128.5">GND</text>
<text x="143.5" y="130.6">4pin FAN</text>
<text x="232" y="131.7">5k6</text>
<text x="240.7" y="126.7">IRF530N</text>
<text x="85.8" y="135.5">IO12</text>
<text x="86.8" y="133">IO5</text>
<text x="85.8" y="140.6">IO14</text>
<text x="85.8" y="138">IO13</text>
<text x="85.8" y="143.1">IO15</text>
<text x="130.3" y="141.2">GND</text>
<text x="143.5" y="143.3">4pin FAN</text>
<text x="228" y="141.2">GND</text>
<text x="242" y="139.9">GND</text>
<text x="85.8" y="145.7">IO16</text>
<text x="85.8" y="148.2">IO17</text>
<text x="65.3" y="155.8">SHD/SD2</text>
<text x="65.3" y="150.7">SDO/SD0</text>
<text x="65.3" y="153.3">SDI/SD1</text>
<text x="85.8" y="150.7">IO18</text>
<text x="85.8" y="153.3">IO19</text>
<text x="85.8" y="155.8">IO21</text>
<text x="65.3" y="158.4">SWP/SD3</text>
<text x="65.3" y="160.9">SCK/CLK</text>
<text x="85.8" y="158.4">IO22</text>
<text x="85.8" y="160.9">IO23</text>
<text x="65.3" y="163.4">SCS/CMD</text>
<text x="85.8" y="163.4">IO25</text>
<text x="85.8" y="166">IO26</text>
<text x="85.8" y="168.5">IO27</text>
<text x="85.8" y="171.1">IO32</text>
<text x="85.8" y="173.6">IO33</text>
<text x="85.8" y="176.1">IO34</text>
<text x="85.8" y="178.7">IO35</text>
<text x="78.1" y="182.6" transform="rotate(-90 78.1 182.6)">GND</text>
<text x="75.6" y="193.3">GND</text>
<text x="78.2" y="204" transform="rotate(-90 78.2 204)">ESP32-WROOM-32</text>
</g>
<g font-size="1.8" fill="#008400">
<text x="223" y="53.6">GND</text>
<text x="223" y="81.5">GND</text>
<text x="223" y="109.5">GND</text>
</g>
</svg>
